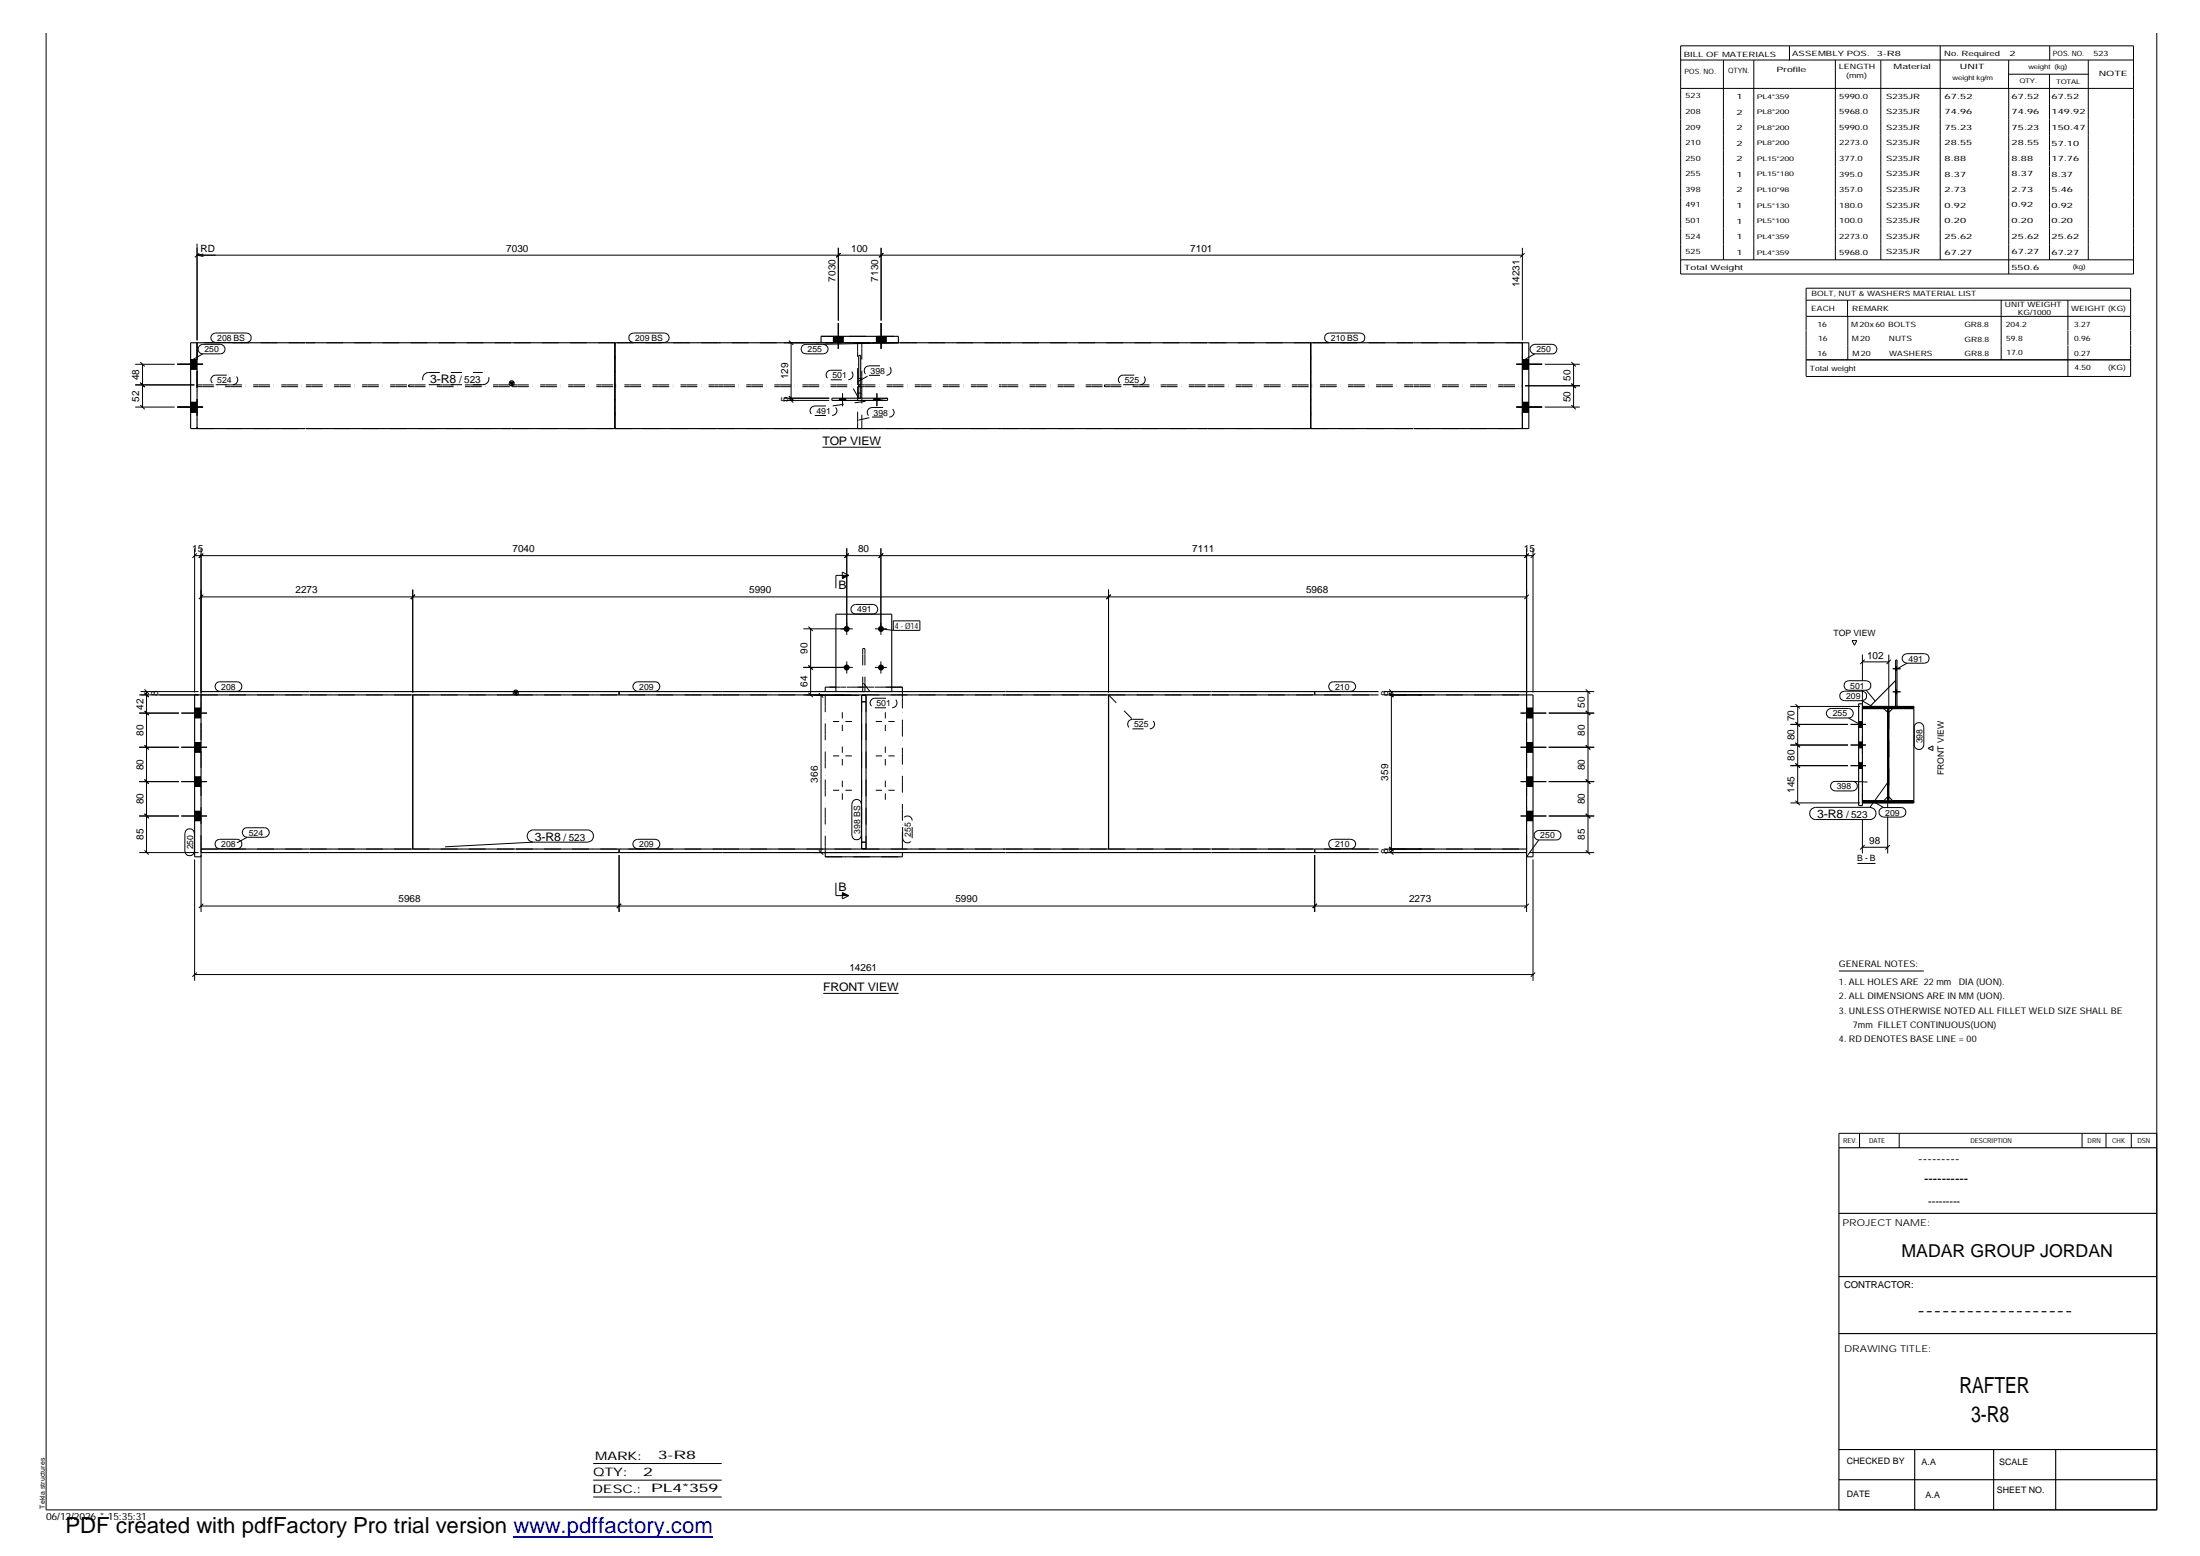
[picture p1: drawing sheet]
<svg xmlns="http://www.w3.org/2000/svg" width="420mm" height="297mm" viewBox="0 0 420 297" stroke-linecap="round" stroke-linejoin="round" font-family="sans-serif">
<g fill="none" stroke="#000" stroke-width=".19">
<path d="M321 8.7h86.5v43.6h-86.5zM321 11.5h86.5M321 16.9h86.5M329.1 11.5v38.1M334.9 11.5v38.1M341.8 8.8v2.7M350.5 11.5v38.1M359.2 11.5v38.1M370.5 8.7v40.9M383.6 11.5v5.4M383.6 14.2h15.3M383.6 16.9v35.4"/>
<path d="M391.4 14.2v35.4M391.5 8.8v2.7M398.8 11.5v38.1M411.9 6.3v281.9h-403.1v-281.9M37.6 48.7h253.1M37.6 46.5v18.5M37.6 48.7l1.3 .3M38.1 48.3l-.9 .8M38.9 48.5l-1.3 .2M159.8 49.1l.7-.8-.8 .8M160.1 47.3v13.9M167.9 49.1l.8-.8-.8 .8"/>
<path d="M168.3 47.3v13.9M290.7 47.3v17.7M291.2 48.3l-.9 .8M321 49.6h86.5M344.9 57.3h62M352.8 57.3v3.1M382.2 57.3v11.4M394.9 57.3v5.8M25.8 77.7h7.6M25.8 69.5h7.6M25.8 73.5h11.3M26.8 77.3l.8 .8"/>
<path d="M26.8 73.1l.8 .8M26.8 69.1l.8 .9M27.2 69.5v8.2M33.9 77.7h4.9M33.9 69.5h4.9M36.4 76.8h1.2M36.4 78.6h1.2M36.4 68.7h1.2M36.4 70.4h1.2M38.1 66l.6-.3h3.4a.91 .91 0 0 1 .9 .9 .91 .91 0 0 1-.9 .9h-3.4a.88 .88 0 0 1-.8-.5 .88 .88 0 0 1 .2-1zM38.7 67.5l-2 1.2M40.6 63.8l.6-.2h5.9a.91 .91 0 0 1 .9 .9 .91 .91 0 0 1-.9 .9h-5.9a.91 .91 0 0 1-.9-.6 .91 .91 0 0 1 .3-1z"/>
<path d="M120.4 63.8l.6-.2h5.9a.91 .91 0 0 1 .9 .9 .91 .91 0 0 1-.9 .9h-5.9a.91 .91 0 0 1-.9-.6 .91 .91 0 0 1 .3-1zM149.7 76.4h8.7M149.7 76h8.7M149.7 65.4h6.6M150.7 76l.8 .9M150.7 75.6l.8 .8M150.7 65l.8 .9M151.1 65.4v11M153.2 66l.7-.3h3.3a.91 .91 0 0 1 1 .9 .91 .91 0 0 1-1 .9h-3.3a.93 .93 0 0 1-.8-.5 .93 .93 0 0 1 .1-1zM159.2 64.2v1.2M160.1 61.7v4.9M160.3 76v.4"/>
<path d="M160.9 75.1v2.4M161 64.2v1.2M161.5 76v.4M166.9 76v.4M167.4 64.2v1.2M167.5 75.1v2.4M168 76v.4M168.3 61.7v4.9M169.2 64.2v1.2M171.6 65.4l-14.4 .3M253.2 63.8l.7-.2h5.9a.91 .91 0 0 1 .8 .9 .91 .91 0 0 1-.8 .9h-5.9a.91 .91 0 0 1-.9-.6 .91 .91 0 0 1 .2-1zM289.6 77.7h4.9"/>
<path d="M289.6 69.5h4.9M290.7 76.8h1.3M290.7 78.6h1.3M290.7 68.7h1.3M290.7 70.4h1.3M291.3 73.6h10.4M292.5 66l.6-.3h3.3a.91 .91 0 0 1 .9 .9 .91 .91 0 0 1-.9 .9h-3.3a.88 .88 0 0 1-.8-.5 .88 .88 0 0 1 .2-1zM293.1 67.5l-2.1 1.2M295 77.7h6.7M295 69.5h6.7M300.1 73.2l.8 .9M300.1 77.3l.8 .8"/>
<path d="M300.1 69.1l.8 .9M300.5 69.5v8.2M344.9 60.4h62M344.9 68.7h62M352.9 60.4v8.3M394.9 63.2v2.7M394.9 65.9v6M406.9 63.1v-8.1h-62v16.8M406.9 63.2v2.7M406.9 65.9v6h-62M157.1 85.4h11.2M37.2 106.1h255.6"/>
<path d="M37.2 104.7v27.5M37.6 105.6l-.9 .9M38.4 104.7v27.5M38.4 113.9h253.1M38.8 113.5l-.8 .9M38.8 105.6l-.8 .9 .8-.8M78.8 112.6v19.6M79.2 113.5l-.8 .9M154.4 119.6l.8 .9M160.9 109.2l1.2 .6-1.2 .7zM161.7 104.7v16.5M162.1 105.6l-.8 .9"/>
<path d="M162.1 109.8h-2.5v2.5M162.8 115.7l.6-.3h3.4a.91 .91 0 0 1 .8 .9 .91 .91 0 0 1-.8 .9h-3.4a.88 .88 0 0 1-.8-.5 .88 .88 0 0 1 .2-1zM168.2 104.7v16.5M168.7 105.6l-.9 .9M170.6 118.5h5.1v1.8h-5.1zM211.7 112.6v19.6M212.1 113.5l-.8 .9M291.5 104.7v27.5M292 113.5l-.9 .9M292 105.6l-.9 .9M292.8 104.7v27.5M293.2 105.6l-.8 .9"/>
<path d="M26.6 136.1h7.6M26.6 132.7h11.3M26.8 132h11.1M27.6 135.7l.8 .8M27.6 132.2l.8 .9M27.6 131.6l.8 .8M28 132v30.8M34.6 136.1h4.9M37.2 137h1.2M37.2 135.2h1.2M41.3 130.4l.7-.2h3.3a.91 .91 0 0 1 .9 .9 .91 .91 0 0 1-.9 .9h-3.3a.94 .94 0 0 1-.8-.6 .94 .94 0 0 1 .1-1zM121.2 130.4l.6-.2h3.3a.91 .91 0 0 1 .9 .9 .91 .91 0 0 1-.9 .9h-3.3a.92 .92 0 0 1-.8-.6 .92 .92 0 0 1 .2-1z"/>
<path d="M153.4 127.4h9.5M153.4 120h9.5M153.4 132.7h7.8M154.4 132.2l.8 .9M154.4 127l.8 .8M154.8 120v12.7M155.4 132.7h8.7M156.4 132.3l.8 .9M156.8 132.7v30.1M159.1 137.7h1.2M160.9 136v1.1M160.9 138.4v1.2"/>
<path d="M161.5 137.7h1.2M161.7 126.3v2.3M167.1 127.4h2.3M167.1 120h2.3M167.3 137.7h1.1M168.2 126.3v2.3M168.2 120l2.4 .3M169.1 136v1.1M169.1 138.4v1.2M169.7 137.7h1.2M254 130.4l.7-.2h3.3a.91 .91 0 0 1 .9 .9 .91 .91 0 0 1-.9 .9h-3.3a.94 .94 0 0 1-.9-.6 .94 .94 0 0 1 .2-1zM264.3 132h7.2"/>
<path d="M264.3 132.7h7.2M265.3 132.2l.8 .9-.8-.8M265.3 131.6l.8 .8M265.7 132v30.8M290.3 132h14.2M290.4 136.1h4.9M291.5 137h1.3M291.5 135.2h1.3M295.8 136.1h8.7M302.9 135.7l.8 .8M302.9 131.6l.8 .8M303.3 132v30.8"/>
<path d="M341.9 138.3h11M341.9 134.9h13.3M342.9 137.9l.8 .8M342.9 134.4l.8 .8M343.3 134.9v18.4M349.1 135.5l.6-.3h3.3a.91 .91 0 0 1 .9 1 .91 .91 0 0 1-.9 .9h-3.3a.88 .88 0 0 1-.8-.6 .88 .88 0 0 1 .2-1zM351.6 132.2l.7-.3h3.3a.91 .91 0 0 1 .9 .9 .91 .91 0 0 1-.9 1h-3.3a.91 .91 0 0 1-.9-.6 .91 .91 0 0 1 .2-1zM352.4 130.2l.7-.3h3.3a.91 .91 0 0 1 .9 1 .91 .91 0 0 1-.9 .9h-3.3a.93 .93 0 0 1-.9-.6 .93 .93 0 0 1 .2-1zM353 137.1l2.1 1.1M353.4 138.3h3M353.7 122.3h.9l-.4 .9zM355 137.7h.7"/>
<path d="M355 138.8h.7M355.6 133.8l2.1 1.1M355.7 134.9l.3 .3M355.7 135l.2 .2M355.7 135.1l.1 .1M355.7 126.4h5M355.7 125v5M355.7 131.7v3.1M355.8 134.9l.4 .3M355.9 134.9l.3 .3M355.9 134.9l.4 .3M356 134.9l.4 .3"/>
<path d="M356 135.2l-.3-.3 .4 .3M356.1 125.9l-.8 .9M356.2 134.9l.4 .3M356.3 134.9l.4 .3M356.4 134.9l.4 .3M356.4 131.8l1.7 2M356.4 134.9l.5 .3M356.4 135.2l-.3-.3 .4 .3M356.5 134.9l.5 .3M356.6 134.9l.4 .3M356.7 134.9l.4 .3M356.7 134.9l.5 .3"/>
<path d="M357 134.9l.4 .3M357.1 134.9l.4 .3M357.2 134.9l.4 .3-.3-.3M357.2 135.2l-.3-.3 .4 .3M357.3 134.9l.4 .3M357.4 134.9l.4 .3M357.5 134.9l.4 .3M357.6 134.9l.4 .3M357.7 134.9l.4 .3M357.8 134.9l.3 .3M357.8 134.9l.4 .3M357.9 134.9l.5 .3"/>
<path d="M358.1 134.9l.4 .3M358.1 134.9l.5 .3M358.2 134.9l.4 .3M358.4 134.9l.5 .3M358.5 134.9l.4 .3M358.6 134.9l.3 .3M358.6 134.9l.5 .3-.4-.3M358.7 135.2l-.3-.3 .4 .3M358.8 134.9l.4 .3M358.8 134.9l.5 .3M358.9 134.9l.4 .3M359 134.9l.4 .3"/>
<path d="M359 134.9l.5 .3M359.2 134.9l.4 .3M359.2 134.9l.5 .3M359.4 134.9l.4 .3M359.5 134.9l.4 .3M359.6 134.9l.4 .3M359.7 134.9l.4 .3M359.8 134.9l.4 .3M360 134.9l.4 .3M360.1 134.9l.5 .3M360.2 134.9l.4 .3M360.2 135.2l-.3-.3 .4 .3"/>
<path d="M360.3 134.9l.3 .3M360.3 134.9l.4 .3M360.4 134.9l.4 .3M360.5 134.9l.3 .3M360.5 135.9l.2-.2-.2 .3M360.5 136.4l.2-.2-.2 .2M360.5 136.7l.2-.2-.2 .3M360.5 136.9l.2-.2-.2 .3M360.5 137.3l.2-.2-.2 .3M360.5 137.4l.2-.1-.2 .2M360.5 137.7l.2-.1-.2 .2M360.5 138l.2-.1-.2 .2"/>
<path d="M360.5 138.2l.2-.2-.2 .2M360.5 138.8l.2-.2-.2 .2M360.5 139l.2-.2-.2 .3M360.5 139.3l.2-.2-.2 .2M360.5 139.9l.2-.2-.2 .2M360.5 134.9l.4 .3M360.6 135.2l-.1 .1M360.6 134.9l.4 .3M360.7 135.2l-.2 .2M360.7 134.9l.4 .3M360.7 135.2l-.2 .3M360.7 135.3l-.2 .2"/>
<path d="M360.7 135.4l-.2 .2M360.7 135.4l-.2 .2 .2-.1M360.7 135.5l-.2 .3M360.7 135.7l-.2 .2 .2-.2M360.7 135.8l-.2 .2 .2-.1M360.7 135.8l-.2 .3M360.7 135.9l-.2 .2M360.7 136l-.2 .2 .2-.2M360.7 136l-.2 .2M360.7 136l-.2 .3M360.7 136.1l-.2 .2M360.7 136.2l-.2 .1"/>
<path d="M360.7 136.3l-.2 .2M360.7 136.3l-.2 .3M360.7 136.5l-.2 .1 .2-.3-.2 .2M360.7 136.6l-.2 .3M360.7 136.8l-.2 .2M360.7 136.8l-.2 .3 .2-.2M360.7 137l-.2 .2M360.7 137.1l-.2 .2M360.7 137.2l-.2 .2 .2-.2M360.7 137.3l-.2 .4M360.7 137.5l-.2 .2M360.7 137.6l-.2 .2"/>
<path d="M360.7 137.7l-.2 .2 .2-.2M360.7 137.7l-.2 .3 .2-.2M360.7 138l-.2 .2 .2-.2M360.7 138.1l-.2 .3M360.7 138.2l-.2 .3M360.7 138.3l-.2 .2M360.7 138.3l-.2 .3 .2-.1M360.7 138.4l-.2 .3M360.7 138.5l-.2 .2M360.7 138.5l-.2 .3M360.7 138.7l-.2 .2 .2-.1M360.7 138.9l-.2 .2"/>
<path d="M360.7 139.1l-.2 .1M360.7 139.1l-.2 .4M360.7 139.3l-.2 .2 .2-.2M360.7 139.4l-.2 .2M360.7 139.5l-.2 .2M360.7 139.6l-.2 .2 .2-.2M360.7 139.8l-.2 .2M360.7 139.9l-.2 .2M360.7 139.9l-.2 .3M360.7 125v10.5M360.8 134.9l.4 .3M360.8 134.9l.5 .3"/>
<path d="M360.9 134.9l.5 .3M361 134.9l.4 .3M361.1 134.9l.4 .3M361.1 125.9l-.8 .9M361.1 134.9l.5 .3M361.2 134.9l.4 .3M361.3 134.9l.4 .3M361.4 134.9l.4 .3M361.5 134.9l.4 .3M361.5 132.1h1.5M361.5 127.7h1.5M361.6 134.9l.4 .3"/>
<path d="M361.7 134.9l.4 .3-.4-.3M361.7 135.2l-.3-.3 .4 .3M361.8 134.9l.4 .3M361.9 134.9l.4 .3M362 134.9l.4 .3M362 131.7h.3M362 132.4h.3M362 127.3h.3M362 128h.3M362.1 134.9l.4 .3M362.2 134.9l.3 .3M362.2 134.9l.4 .3"/>
<path d="M362.3 134.9l.4 .3M362.3 134.9l.5 .3M362.4 134.9l.4 .3M362.5 134.9l.4 .3M362.5 134.9l.5 .3M362.6 134.9l.5 .3M362.7 134.9l.4 .3M362.8 134.9l.4 .3M362.8 134.9l.5 .3M362.9 134.9l.4 .3M363 134.9l.3 .3M363 134.9l.4 .3"/>
<path d="M363.1 134.9l.4 .3M363.2 134.9l.4 .3M363.3 134.9l.4 .3M363.3 134.9l.5 .3M363.4 134.9l.4 .3M363.5 134.9l.4 .3M363.6 125l.6-.2h3.3a.91 .91 0 0 1 .9 .9 .91 .91 0 0 1-.9 .9h-3.3a.91 .91 0 0 1-.9-.6 .91 .91 0 0 1 .3-1zM363.6 134.9l.4 .3M363.7 134.9l.4 .3M363.8 134.9l.4 .3M363.9 134.9l.3 .3M363.9 134.9l.5 .3-.4-.3"/>
<path d="M364 134.9l.4 .3M364.1 134.9l.4 .3M364.2 134.9l.4 .3M364.2 126.6l-2.1 1.2M364.2 134.9l.5 .3M364.3 134.9l.4 .3M364.4 134.9l.4 .3M364.4 134.9l.5 .3M364.5 134.9l.5 .3M364.6 134.9l.4 .3M364.7 134.9l.4 .3M364.7 134.9l.5 .3"/>
<path d="M364.8 134.9l.4 .3M364.9 134.9l.4 .3M365 134.9l.4 .3M365 134.9l.5 .3M365.1 134.9l.4 .3M365.3 134.9l.2 .2M365.3 134.9l.2 .1M365.4 134.9l.1 .1M365.5 134.9h.1M365.8 138.2a.92 .92 0 0 1 1-.2 .92 .92 0 0 1 .6 .8v3.4a.91 .91 0 0 1-.9 .9 .91 .91 0 0 1-.9-.9v-3.4zM26.6 142.6h7.6M26.6 149.2h7.6"/>
<path d="M26.6 155.8h7.6M27.6 155.3l.8 .9M27.6 148.8l.8 .8M27.6 142.3l.8 .8M34.6 142.6h4.9M34.6 149.2h4.9M34.6 155.8h4.9M35.6 158.5a.91 .91 0 0 1 1-.2 .91 .91 0 0 1 .5 .8v3.4a.91 .91 0 0 1-.9 .9 .91 .91 0 0 1-.9-.9v-3.4zM37.2 143.6h1.2M37.2 141.8h1.2M37.2 150.1h1.2M37.2 148.3h1.2"/>
<path d="M37.2 156.7h1.2M37.2 154.9h1.2M46.5 158.3l.7-.3h3.3a.91 .91 0 0 1 .9 .9 .91 .91 0 0 1-.9 .9h-3.3a.94 .94 0 0 1-.8-.5 .94 .94 0 0 1 .1-1zM47.2 159.8l-1.9 1.1M101 158.8l.6-.4h10.6a1.16 1.16 0 0 1 1.1 1.2 1.16 1.16 0 0 1-1.1 1.2h-10.3a1.19 1.19 0 0 1-1.1-.8 1.19 1.19 0 0 1 .2-1.2zM159.1 144.3h1.2M159.1 150.9h1.2M160.9 142.5v1.2M160.9 144.9v1.2M160.9 149v1.3M160.9 151.5v1.2M161.5 144.3h1.2"/>
<path d="M161.5 150.9h1.2M162.9 152.9a.91 .91 0 0 1 1-.2 .91 .91 0 0 1 .6 .8v5.9a.91 .91 0 0 1-.9 .9 .91 .91 0 0 1-.9-.9v-5.9zM167.3 144.3h1.1M167.3 150.9h1.1M169.1 142.5v1.2M169.1 144.9v1.2M169.1 149v1.3M169.1 151.5v1.2M169.7 144.3h1.2M169.7 150.9h1.2M290.4 142.6h4.9M290.4 149.2h4.9"/>
<path d="M290.4 155.8h4.9M291.5 143.6h1.3M291.5 141.8h1.3M291.5 150.1h1.3M291.5 148.3h1.3M291.5 156.7h1.3M291.5 154.9h1.3M293.2 158.8l.7-.3h3.3a.91 .91 0 0 1 .9 .9 .91 .91 0 0 1-.9 .9h-3.3a.88 .88 0 0 1-.9-.5 .88 .88 0 0 1 .2-1zM295.8 142.6h8.7M295.8 149.2h8.7M295.8 155.8h8.7M302.9 155.3l.8 .9"/>
<path d="M302.9 148.8l.8 .8M302.9 142.3l.8 .8M341.9 142.2h11M341.9 146.2h11M341.9 153.3h13.3M342.9 152.9l.8 .8M342.9 145.7l.8 .8M342.9 141.8l.8 .8M345.9 154.5l.9-.4h10.3a1.16 1.16 0 0 1 1.2 1.2 1.16 1.16 0 0 1-1.2 1.1h-10.3a1.16 1.16 0 0 1-1.1-.7 1.16 1.16 0 0 1 .2-1.2zM349.8 149.4l.7-.2h3.3a.91 .91 0 0 1 .9 .9 .91 .91 0 0 1-.9 .9h-3.3a.93 .93 0 0 1-.8-.6 .93 .93 0 0 1 .1-1zM353.4 142.2h3M353.4 146.2h3"/>
<path d="M353.8 149.2l2.9 .1M355 142.7h.7M355 141.7h.7M355 146.7h.7M355 145.6h.7M355.7 152.9l.4 .4M355.7 152.9l.3 .4M355.7 153l.2 .3M355.7 153.1l.2 .2M355.7 156.4v6.5M355.8 152.9l.4 .4M355.8 153.3l-.1-.2 .1 .2"/>
<path d="M355.9 152.9l.4 .4M356 152.9l.4 .4M356.1 152.9l.4 .4M356.2 152.9l.4 .4M356.3 152.9l.4 .4M356.4 152.9l.4 .4M356.5 152.9l.4 .4M356.5 152.9l.5 .4M356.6 152.9l.4 .4M356.7 152.9l.4 .4M356.7 152.9l.5 .4M356.8 152.9l.5 .4"/>
<path d="M356.9 152.9l.4 .4M357 152.9l.4 .4M357 152.9l.5 .4M357.1 152.9l.4 .4M357.2 152.9l.4 .4-.3-.4M357.3 152.9l.4 .4M357.4 152.9l.4 .4M357.5 152.9l.3 .4M357.5 152.9l.4 .4M357.6 152.9l.4 .4M357.7 152.9l.4 .4M357.7 153l2 1.2"/>
<path d="M357.8 152.9l.4 .4M357.9 152.9l.4 .4M357.9 152.9l.5 .4M358.1 152.9l.4 .4M358.2 152.9l.4 .4M358.3 152.9l.4 .4M358.4 152.9l.4 .4M358.4 152.9l.5 .4M358.5 152.9l.4 .4M358.6 152.9l.4 .4M358.6 152.9l.5 .4M358.7 152.9l.5 .4"/>
<path d="M358.8 152.9l.5 .4M358.9 152.9l.4 .4M359 152.9l.4 .4M359 152.9l.5 .4M359.1 154.4l.6-.2h3.4a.91 .91 0 0 1 .9 .9 .91 .91 0 0 1-.9 .9h-3.4a.92 .92 0 0 1-.8-.6 .92 .92 0 0 1 .2-1zM359.2 152.9l.3 .4M359.2 152.9l.4 .4M359.2 152.9l.5 .4M359.4 152.9l.3 .4M359.4 152.9l.4 .4M359.5 152.9l.4 .4M359.6 152.9l.4 .4"/>
<path d="M359.7 152.9l.4 .4M359.8 152.9l.4 .4M359.9 152.9l.4 .4M360 152.9l.4 .4M360.1 152.9l.4 .4M360.2 152.9l.4 .4M360.3 152.9l.4 .4M360.4 152.9l.4 .4M360.5 152.9l.3 .4M360.5 141.1l.2-.2-.2 .3M360.5 141.4l.2-.2-.2 .3M360.5 141.8l.2-.1-.2 .2"/>
<path d="M360.5 142.1l.2-.1-.2 .2M360.5 142.4l.2-.1-.2 .2M360.5 142.9l.2-.2-.2 .3M360.5 143.4l.2-.2-.2 .3M360.5 143.5l.2-.2-.2 .3M360.5 144l.2-.2-.2 .2M360.5 144.1l.2-.1-.2 .2M360.5 144.4l.2-.2-.2 .3M360.5 145.2l.2-.2-.2 .3M360.5 145.8l.2-.2-.2 .2M360.5 145.9l.2-.2-.2 .3M360.5 146.5l.2-.1-.2 .2"/>
<path d="M360.5 146.7l.2-.2-.2 .3M360.5 148.1l.2-.2-.2 .2M360.5 148.2l.2-.1-.2 .2M360.5 148.4l.2-.2-.2 .2M360.5 149.3l.2-.2-.2 .2M360.5 149.6l.2-.2-.2 .3M360.5 149.9l.2-.2-.2 .2M360.5 150.1l.2-.2-.2 .2M360.5 150.4l.2-.2-.2 .3M360.5 150.8l.2-.1-.2 .2M360.5 150.9l.2-.1-.2 .2M360.5 151.4l.2-.2-.2 .3"/>
<path d="M360.5 151.7l.2-.2-.2 .3M360.5 151.9l.2-.2-.2 .3M360.5 152.2l.2-.2-.2 .2M360.5 152.5l.2-.2-.2 .2M360.5 152.7h.1M360.5 153.4v.8M360.5 155.9v7M360.6 142.3l.1-.2zM360.6 152.7l.1-.1-.2 .3M360.6 149.3l-3.5 4.8M360.7 140l-.2 .3 .2-.2M360.7 140.2l-.2 .1"/>
<path d="M360.7 140.2l-.2 .2M360.7 140.2l-.2 .3 .2-.2M360.7 140.3l-.2 .2M360.7 140.4l-.2 .2 .2-.2M360.7 140.4l-.2 .2M360.7 140.4l-.2 .3M360.7 140.5l-.2 .2 .2-.1M360.7 140.7l-.2 .1M360.7 140.7l-.2 .3M360.7 140.7l-.2 .2M360.7 140.8l-.2 .2M360.7 141l-.2 .3"/>
<path d="M360.7 141.1l-.2 .2M360.7 141.2l-.2 .2M360.7 141.3l-.2 .2M360.7 141.4l-.2 .2M360.7 141.5l-.2 .3M360.7 141.6l-.2 .2M360.7 141.7l-.2 .3 .2-.2M360.7 141.8l-.2 .3 .2-.2M360.7 142.1l-.2 .2M360.7 142.2l-.2 .2M360.7 142.3l-.2 .2M360.7 142.4l-.2 .2"/>
<path d="M360.7 142.5l-.2 .2 .2-.1M360.7 142.5l-.2 .3M360.7 142.6l-.2 .2M360.7 142.6l-.2 .3M360.7 142.8l-.2 .3M360.7 142.9l-.2 .3M360.7 143l-.2 .2M360.7 143.1l-.2 .2 .2-.1M360.7 143.3l-.2 .2M360.7 143.4l-.2 .2 .2-.1M360.7 143.5l-.2 .2M360.7 143.5l-.2 .3"/>
<path d="M360.7 143.7l-.2 .2 .2-.2M360.7 143.9l-.2 .1M360.7 144l-.2 .3M360.7 144.2l-.2 .2M360.7 144.3l-.2 .2M360.7 144.3l-.2 .3 .2-.2M360.7 144.4l-.2 .2M360.7 144.5l-.2 .2M360.7 144.6l-.2 .2M360.7 144.6l-.2 .3 .2-.2M360.7 144.8l-.2 .1M360.7 144.8l-.2 .3"/>
<path d="M360.7 144.9l-.2 .1M360.7 144.9l-.2 .2 .2-.1M360.7 145.1l-.2 .3M360.7 145.2l-.2 .2 .2-.1M360.7 145.3l-.2 .2M360.7 145.4l-.2 .3M360.7 145.5l-.2 .2 .2-.1M360.7 145.7l-.2 .2M360.7 145.8l-.2 .2M360.7 145.8l-.2 .4M360.7 146l-.2 .2 .2-.2M360.7 146.1l-.2 .1"/>
<path d="M360.7 146.1l-.2 .2M360.7 146.2l-.2 .2M360.7 146.2l-.2 .3 .2-.2M360.7 146.5l-.2 .2M360.7 146.6l-.2 .3M360.7 146.7l-.2 .3 .2-.2M360.7 146.8l-.2 .2M360.7 146.8l-.2 .3M360.7 146.9l-.2 .3 .2-.2M360.7 147l-.2 .1M360.7 147.1l-.2 .2M360.7 147.2l-.2 .2"/>
<path d="M360.7 147.3l-.2 .2M360.7 147.3l-.2 .3 .2-.2M360.7 147.4l-.2 .2M360.7 147.5l-.2 .2M360.7 147.5l-.2 .2 .2-.1M360.7 147.6l-.2 .2M360.7 147.6l-.2 .4M360.7 147.8l-.2 .2 .2-.1M360.7 148l-.2 .2M360.7 148.2l-.2 .1M360.7 148.3l-.2 .2 .2-.2M360.7 148.4l-.2 .1"/>
<path d="M360.7 148.4l-.2 .2M360.7 148.4l-.2 .3M360.7 148.5l-.2 .3M360.7 148.6l-.2 .2M360.7 148.7l-.2 .2M360.7 148.7l-.2 .3M360.7 148.8l-.2 .2M360.7 148.8l-.2 .2 .2-.1M360.7 148.9l-.2 .2M360.7 149l-.2 .2M360.7 149l-.2 .3 .2-.2M360.7 149.2l-.2 .2"/>
<path d="M360.7 149.2l-.2 .3 .2-.2M360.7 149.3l-.2 .2M360.7 149.3l-.2 .2 .2-.1M360.7 149.5l-.2 .3M360.7 149.6l-.2 .2M360.7 149.7l-.2 .1M360.7 149.8l-.2 .2 .2-.2M360.7 150l-.2 .3M360.7 150.1l-.2 .2M360.7 150.1l-.2 .3M360.7 150.4l-.2 .2M360.7 150.4l-.2 .3"/>
<path d="M360.7 150.5l-.2 .2M360.7 150.6l-.2 .2M360.7 150.7l-.2 .2M360.7 150.8l-.2 .3 .2-.2M360.7 150.9l-.2 .2M360.7 150.9l-.2 .3M360.7 151l-.2 .2M360.7 151l-.2 .3 .2-.2M360.7 151.1l-.2 .1M360.7 151.2l-.2 .2 .2-.2M360.7 151.3l-.2 .3M360.7 151.5l-.2 .2"/>
<path d="M360.7 151.6l-.2 .2M360.7 151.8l-.2 .3M360.7 151.9l-.2 .2 .2-.1M360.7 152l-.2 .3M360.7 152.2l-.2 .2M360.7 152.3l-.2 .1M360.7 152.3l-.2 .3M360.7 152.4l-.2 .2 .2-.2M360.7 152.5l-.2 .1M360.7 152.5l-.2 .2M360.7 152.6l-.2 .2M360.7 152.7l-.2 .2 .4 .4-.3-.4 .1-.2"/>
<path d="M360.7 152.8h-.1M360.7 152.9l.4 .4M360.8 152.9l.4 .4M360.9 152.9l.4 .4M360.9 152.9l.5 .4M361 153.3l-.4-.4 .1-.1 .4 .5M361 152.9l.4 .4M361.1 152.9l.4 .4M361.1 152.9l.5 .4M361.2 152.9l.5 .4M361.4 152.9l.4 .4M361.5 152.9l.4 .4"/>
<path d="M361.6 152.9l.4 .4M361.7 152.9l.3 .4M361.7 152.9l.4 .4M361.7 153.3l-.3-.4 .4 .4M361.8 152.9l.4 .4M361.9 152.9l.3 .4M361.9 152.9l.4 .4M362 152.9l.5 .4M362.2 152.9l.3 .4M362.2 152.9l.4 .4M362.3 152.9l.4 .4M362.4 152.9l.4 .4"/>
<path d="M362.5 152.9l.4 .4M362.6 152.9l.4 .4M362.6 152.9l.5 .4M362.7 152.9l.4 .4M362.9 152.9l.4 .4M363 152.9l.4 .4M363.1 152.9l.4 .4M363.2 152.9l.4 .4M363.2 153.3l-.4-.4 .5 .4M363.3 152.9l.4 .4M363.4 152.9l.4 .4M363.5 152.9l.4 .4"/>
<path d="M363.7 152.9l.4 .4M363.8 152.9l.4 .4M363.9 152.9l.3 .4M363.9 152.9l.5 .4-.4-.4M363.9 153.3l-.3-.4 .4 .4M364 152.9l.4 .4M364.1 152.9l.3 .4M364.1 152.9l.4 .4M364.2 152.9l.4 .4M364.3 152.9l.4 .4M364.4 152.9l.4 .4M364.5 152.9l.4 .4"/>
<path d="M364.5 152.9l.5 .4M364.6 152.9l.4 .4M364.7 152.9l.4 .4M364.7 152.9l.5 .4M364.8 152.9l.4 .4M364.9 152.9l.4 .4M365 152.9l.4 .4M365.2 152.9l.3 .3M365.3 152.9l.2 .2M365.4 153.3l-.3-.4 .4 .4M365.5 152.9h.1M368.2 142.9l.9-.5v.9z"/>
<path d="M26.6 162.8h11.3M27.6 162.3l.8 .8M37.2 164.1v23.1M38.4 173h253.1M38.4 163.2v10.9M38.8 172.5l-.8 .8M41.3 160.5l.7-.3h3.3a.91 .91 0 0 1 .9 .9 .91 .91 0 0 1-.9 .9h-3.3a.93 .93 0 0 1-.9-.5 .93 .93 0 0 1 .2-1zM101.9 160.8l-16.9 .9M118.2 163.2v10.9M118.6 172.5l-.8 .8M121.2 160.5l.6-.3h3.3a.91 .91 0 0 1 .9 .9 .91 .91 0 0 1-.9 .9h-3.3a.91 .91 0 0 1-.9-.5 .91 .91 0 0 1 .3-1zM155.4 162.8h8.7"/>
<path d="M156.4 162.3l.8 .8M159.6 168.5v2.5h2.5M160.9 170.4l1.2 .6-1.2 .6zM251.1 163.2v10.9M251.5 172.5l-.8 .8M254 160.5l.7-.3h3.3a.91 .91 0 0 1 .9 .9 .91 .91 0 0 1-.9 .9h-3.3a.93 .93 0 0 1-.9-.5 .93 .93 0 0 1 .2-1zM264.3 162.8h7.2M264.3 162.1h7.2M265.3 162.3l.8 .8M265.3 161.7l.8 .8M291.5 163.2v10.9M292 172.5l-.9 .8"/>
<path d="M292 162.8h12.5M292.8 164.1v23.1M293.9 160.3l-2.4 3.3M302.9 162.3l.8 .8M354.7 164.8h3.5M355.7 161.7h4.8M356.1 161.3l-.8 .9M360.9 161.3l-.8 .9M37.2 186h255.6M37.6 185.7l-.9 .8M157.2 189.6h14.4M293.2 185.7l-.8 .8"/>
<path d="M351.2 185.4h16.2M355.1 216.4v2.7M362.7 216.4v2.7M397.6 216.4v2.7M402.2 216.4v2.7M407 216.4v2.7M411.9 216.4h-60.7v2.7M113.3 279.4h24.5M113.3 282.6h24.5M113.3 285.8h24.5"/>
</g>
<g fill="#000">
<path d="M97.3 72.9h.8l-.4 .7zM160.9 109.8h1.2l-1.2 .7zM98.1 132h.8l-.4 .7zM160.9 170.4l1.2 .6h-1.2z"/>
<path d="M36.4 76.8h1.2v1.8h-1.2z" fill-rule="evenodd"/>
<path d="M36.4 76.8h1.2v1.8h-1.2z" fill-rule="evenodd"/>
<path d="M36.4 76.8h1.2v1.8h-1.2z" fill-rule="evenodd"/>
<path d="M36.4 76.8h1.2v1.8h-1.2z" fill-rule="evenodd"/>
<path d="M36.4 68.7h1.2v1.7h-1.2z" fill-rule="evenodd"/>
<path d="M36.4 68.7h1.2v1.7h-1.2z" fill-rule="evenodd"/>
<path d="M36.4 68.7h1.2v1.7h-1.2z" fill-rule="evenodd"/>
<path d="M36.4 68.7h1.2v1.7h-1.2z" fill-rule="evenodd"/>
<path d="M159.2 64.2h1.8v1.2h-1.8z" fill-rule="evenodd"/>
<path d="M159.2 64.2h1.8v1.2h-1.8z" fill-rule="evenodd"/>
<path d="M159.2 64.2h1.8v1.2h-1.8z" fill-rule="evenodd"/>
<path d="M160.3 76h1.2v.4h-1.2z" fill-rule="evenodd"/>
<path d="M160.3 76h1.2v.4h-1.2z" fill-rule="evenodd"/>
<path d="M166.9 76h1.1v.4h-1.1z" fill-rule="evenodd"/>
<path d="M166.9 76h1.1v.4h-1.1z" fill-rule="evenodd"/>
<path d="M167.4 64.2h1.8v1.2h-1.8z" fill-rule="evenodd"/>
<path d="M167.4 64.2h1.8v1.2h-1.8z" fill-rule="evenodd"/>
<path d="M167.4 64.2h1.8v1.2h-1.8z" fill-rule="evenodd"/>
<path d="M290.7 76.8h1.3v1.8h-1.3z" fill-rule="evenodd"/>
<path d="M290.7 76.8h1.3v1.8h-1.3z" fill-rule="evenodd"/>
<path d="M290.7 76.8h1.3v1.8h-1.3z" fill-rule="evenodd"/>
<path d="M290.7 76.8h1.3v1.8h-1.3z" fill-rule="evenodd"/>
<path d="M290.7 68.7h1.3v1.7h-1.3z" fill-rule="evenodd"/>
<path d="M290.7 68.7h1.3v1.7h-1.3z" fill-rule="evenodd"/>
<path d="M290.7 68.7h1.3v1.7h-1.3z" fill-rule="evenodd"/>
<path d="M290.7 68.7h1.3v1.7h-1.3z" fill-rule="evenodd"/>
<path d="M37.2 135.2h1.2v1.8h-1.2z" fill-rule="evenodd"/>
<path d="M37.2 135.2h1.2v1.8h-1.2z" fill-rule="evenodd"/>
<path d="M291.5 135.2h1.3v1.8h-1.3z" fill-rule="evenodd"/>
<path d="M291.5 135.2h1.3v1.8h-1.3z" fill-rule="evenodd"/>
<path d="M355 137.7h.7v1.1h-.7z" fill-rule="evenodd"/>
<path d="M355 137.7h.7v1.1h-.7z" fill-rule="evenodd"/>
<path d="M362 131.7h.3v.7h-.3z" fill-rule="evenodd"/>
<path d="M362 127.3h.3v.7h-.3z" fill-rule="evenodd"/>
<path d="M362 131.7h.3v.7h-.3z" fill-rule="evenodd"/>
<path d="M362 127.3h.3v.7h-.3z" fill-rule="evenodd"/>
<path d="M37.2 141.8h1.2v1.8h-1.2z" fill-rule="evenodd"/>
<path d="M37.2 148.3h1.2v1.8h-1.2z" fill-rule="evenodd"/>
<path d="M37.2 154.9h1.2v1.8h-1.2z" fill-rule="evenodd"/>
<path d="M37.2 141.8h1.2v1.8h-1.2z" fill-rule="evenodd"/>
<path d="M37.2 148.3h1.2v1.8h-1.2z" fill-rule="evenodd"/>
<path d="M37.2 154.9h1.2v1.8h-1.2z" fill-rule="evenodd"/>
<path d="M291.5 141.8h1.3v1.8h-1.3z" fill-rule="evenodd"/>
<path d="M291.5 148.3h1.3v1.8h-1.3z" fill-rule="evenodd"/>
<path d="M291.5 154.9h1.3v1.8h-1.3z" fill-rule="evenodd"/>
<path d="M291.5 141.8h1.3v1.8h-1.3z" fill-rule="evenodd"/>
<path d="M291.5 148.3h1.3v1.8h-1.3z" fill-rule="evenodd"/>
<path d="M291.5 154.9h1.3v1.8h-1.3z" fill-rule="evenodd"/>
<path d="M355 141.7h.7v1h-.7z" fill-rule="evenodd"/>
<path d="M355 141.7h.7v1h-.7z" fill-rule="evenodd"/>
<path d="M355 145.6h.7v1.1h-.7z" fill-rule="evenodd"/>
<path d="M355 145.6h.7v1.1h-.7z" fill-rule="evenodd"/>
<circle cx="161.7" cy="127.4" r=".57"/>
<circle cx="161.7" cy="120.1" r=".57"/>
<circle cx="168.2" cy="127.4" r=".57"/>
<circle cx="168.3" cy="120.1" r=".57"/>
</g>
<g fill="none" stroke="#000" stroke-width=".21">
<path d="M37.6 65.4v16.4M58.3 65.4h-21.9v16.4h21.9M58.4 65.4h39.3M97.3 72.9h.8l-.4 .7zM97.8 65.4h172.2M117.4 65.4v16.4M156.8 65.4v-1.2h14.8v1.2M158.9 76h10.6v.4h-10.6zM164 76v-8.2h.4v8.2M250.3 65.4v16.4M270 65.4h22v16.4h-22M290.7 65.4v16.4"/>
<path d="M58.4 81.8h39.3M97.8 81.8h172.2M78.8 132.7v29.4M98.1 132h.8l-.4 .7zM118.2 132v.7M159.6 131.2h-2v.8M159.6 132v-14.8h10.7v14.8M164.5 132.7h.9v29.3h-.9zM170.3 131.2h2v.8M211.7 132.7v29.4M251.1 132v.7M263.3 132h-224.9v31.6h-1.2v-30.9h226.1"/>
<path d="M265.3 132h26.2v31.6h1.3v-30.9h-27.5M355 134.4h.7v19.4h-.7zM355.7 134.9h9.8v18.4h-9.8M359.8 135.3l.7 .7M360.5 135.2v17.7M360.7 135.2v17.7M361.4 135.3l-.7 .7M362 134.9v-8.9h.3v8.9M362 129.9l-4.9 5M365.5 135.2l-9.8 .1M355.7 152.9h9.8M360.5 152.1l-.7 .8h-4.1"/>
<path d="M360.7 152.1l.7 .8h4.1M38.4 162.8h224.9M38.4 162.1h224.9M118.2 162.1v.7M157.6 162.8v.8h14.7v-.8M251.1 162.1v.7M265.3 162.8h26.2M265.3 162.1h26.2M351.2 219.1h60.7v69.1h-60.7zM351.2 231.6h60.7M351.2 254.6h60.7M351.2 243.7h60.7"/>
<path d="M351.2 276.7h60.7M365.7 276.7v11.5M380.7 276.7v11.5M392.6 276.7v11.5M351.2 282.5h60.7"/>
<circle cx="97.7" cy="73.2" r=".49"/>
<circle cx="98.5" cy="132.2" r=".49"/>
</g>
<g fill="none" stroke="#000" stroke-width=".19" stroke-dasharray="1.1 0 2.1 .7 0 1.4" stroke-linecap="butt">
<path d="M37.6 65.4v16.4M37.6 73.8v-.3M37.6 73.5h20.7M37.6 73.8h20.7M58.3 65.4h-20.7M58.4 73.5h19.7M58.4 73.8h19.7M78.1 73.8v-.3M78.1 73.5h19.6M78.1 73.8h19.6M97.7 65.4h-39.3M97.8 73.5h39.3"/>
<path d="M97.8 73.8h39.3M117.4 65.4v16.4M117.4 65.4h-19.6M137.1 65.4h-19.7M137.2 73.5h54M137.2 73.8h54M156.8 64.2h14.8M163.8 73.8h.8M163.8 73.5v-8.1M163.8 65.4h.8M164.4 76h-.4M164.6 73.8v8"/>
<path d="M164.6 75h-.8M164.6 72.2h-.8M164.6 65.4v8.1M164.6 73.5h-.8M171.6 65.4h-14.8M191.2 65.4h-54M191.3 73.5h19.6M191.3 73.8h19.6M210.9 73.8v-.3M210.9 73.5h19.7M210.9 73.8h19.7M230.6 65.4h-39.3"/>
<path d="M230.6 73.5h39.4M230.6 73.8h39.4M250.3 65.4v16.4M250.3 65.4h-19.7M270 65.4h-19.7M270 73.5h20.7M270 73.8h20.7M290.7 73.8v-.3M290.7 65.4h-20.7M290.7 65.4v16.4M37.6 81.8h20.7M58.4 81.8h39.3"/>
<path d="M97.8 81.8h19.6M117.4 81.8h19.7M117.4 81.8v-16.4M137.2 81.8h54M163.8 81.8v-8M164.6 81.8h-.8M191.3 81.8h39.3M230.6 81.8h19.7M250.3 81.8h19.7M250.3 81.8v-16.4M270 81.8h20.7M290.7 81.8v-16.4"/>
<path d="M38.4 132.7v29.4M38.4 132.7h20.7M59.2 132.7h19.6M78.8 132.7h19.7M98.6 132.7h39.3M137.9 132.7h54.1M164.5 134h.9M164.5 132.7v29.3M164.5 132.7h.9M164.8 123.8v8.2M165.2 123.8v8.2M165.2 132h-.4"/>
<path d="M165.2 123.8h-.4M165.4 132.7v29.3M170.3 131.2h-10.7M170.3 132h-10.7M172.3 131.2h-14.7M172.3 132v30.8M192.1 132.7h19.6M211.7 132.7h19.7M231.4 132.7h31.9M265.3 132.7h5.5M270.8 132.7h20.7M291.5 132.7v29.4"/>
<path d="M355.7 134.9v.3M355.7 135.3v17.6M357.1 134.9h4.9M360.7 136v16.1M362 134.9v-5M362.3 134.9h-.3M355.7 153.3v-.4M360.5 152.1v-16.1M38.4 162.1h20.7M59.2 162.1h19.6M78.8 162.1h19.7M98.6 162.1h39.3"/>
<path d="M137.9 162.1h54.1M157.6 163.6h14.7M157.6 162.8v-30.8M164.5 160.8h.9M164.5 162h.9M192.1 162.1h19.6M211.7 162.1h19.7M231.4 162.1h31.9M265.3 162.1h5.5M270.8 162.1h20.7"/>
</g>
<g fill="none" stroke="#000" stroke-width=".19" stroke-dasharray="2.1 2.1" stroke-linecap="butt">
<path d="M41.2 73.4h3.3M41.2 71.6h3.3M41.2 71.6a.91 .91 0 0 0-.9 .9 .91 .91 0 0 0 .9 .9M44.5 73.4a.91 .91 0 0 0 .9-.9 .91 .91 0 0 0-.9-.9M81.9 73.4h10.3M81.9 71.1h10.3M81.9 71.1a1.16 1.16 0 0 0-1.2 1.2 1.16 1.16 0 0 0 1.2 1.1M92.2 73.4a1.16 1.16 0 0 0 1.2-1.1 1.16 1.16 0 0 0-1.2-1.2M155.6 79.3h3.3M155.6 77.5h3.3M155.6 77.5a.91 .91 0 0 0-.9 .9 .91 .91 0 0 0 .9 .9M158.7 72.5h3.3"/>
<path d="M158.7 70.7h3.3M158.7 70.7a.91 .91 0 0 0-.9 .9 .91 .91 0 0 0 .9 .9M158.9 79.3a.91 .91 0 0 0 1-.9 .91 .91 0 0 0-1-.9M162 72.5a.91 .91 0 0 0 .9-.9 .91 .91 0 0 0-.9-.9M163.9 72.8l2-1.1M164 76l-2-3.5M165.9 71.7h3.4M165.9 69.8h3.4M165.9 69.8a.91 .91 0 0 0-.8 .9 .91 .91 0 0 0 .8 1M166.5 79.6h3.3M166.5 77.8h3.3M166.5 77.8a.91 .91 0 0 0-.9 .9 .91 .91 0 0 0 .9 .9"/>
<path d="M169.3 71.7a.91 .91 0 0 0 .9-1 .91 .91 0 0 0-.9-.9M169.5 76l-10.6 1.5M169.8 79.6a.91 .91 0 0 0 1-.9 .91 .91 0 0 0-1-.9M214.5 73.4h3.3M214.5 71.6h3.3M214.5 71.6a.91 .91 0 0 0-.9 .9 .91 .91 0 0 0 .9 .9M217.8 73.4a.91 .91 0 0 0 .9-.9 .91 .91 0 0 0-.9-.9M164 80.2l2.5-.6M164.9 130.4l2.2 2.9M167.1 135.1h3.3M167.1 133.3h3.3M167.1 133.3a.91 .91 0 0 0-.9 .9 .91 .91 0 0 0 .9 .9"/>
<path d="M170.4 135.1a.91 .91 0 0 0 .9-.9 .91 .91 0 0 0-.9-.9M211.7 132.7l4.6 4.6M216.3 139.1h3.3M216.3 137.3h3.3M216.3 137.3a.91 .91 0 0 0-1 .9 .91 .91 0 0 0 1 .9M219.6 139.1a.91 .91 0 0 0 .9-.9 .91 .91 0 0 0-.9-.9M174.2 156.7a.91 .91 0 0 0-.9-.9 .91 .91 0 0 0-.9 .9M172.4 160v-3.3M172.4 160a.91 .91 0 0 0 .9 .9 .91 .91 0 0 0 .9-.9M174.2 160v-3.3"/>
</g>
<path d="M98 293.3h38.2" fill="none" stroke="#00f" stroke-width=".3"/>
<g font-size="4.2">
<text x="374.2" y="265.9">RAFTER</text>
<text x="376.5" y="271.4">3-R8</text>
<text x="12.5" y="292.7">PDF created with pdfFactory Pro trial version www.pdffactory.com</text>
</g>
<text font-size="3.4" x="363.1" y="239.9">MADAR GROUP JORDAN</text>
<g font-size="2.5">
<text x="366.3" y="222.1">---------</text>
<text x="367.5" y="225.9">----------</text>
<text x="366.1" y="250.9">-------------------</text>
</g>
<g font-size="2.2">
<text x="82.2" y="73.1">3-R8</text>
<text x="157.1" y="85">TOP VIEW</text>
<text x="160.1" y="112.4">B</text>
<text x="102.2" y="160.5">3-R8</text>
<text x="347" y="156.2">3-R8</text>
<text x="160.1" y="170.1">B</text>
<text x="157.2" y="189.3">FRONT VIEW</text>
<text x="113.3" y="281.8">QTY:</text>
<text x="113.7" y="278.6">MARK:</text>
<text x="122.9" y="281.8">2</text>
<text x="125.6" y="278.6">3-R8</text>
<text x="113.2" y="285">DESC.:</text>
<text x="124.3" y="284.9">PL4*359</text>
</g>
<text font-size="2.1" x="368.3" y="230.1">---------</text>
<g font-size="1.9">
<text x="38.3" y="48.1">RD</text>
<text x="96.7" y="48.1">7030</text>
<text x="159.6" y="53.7" transform="rotate(-90 159.6 53.7)">7030</text>
<text x="162.6" y="48.1">100</text>
<text x="167.7" y="53.7" transform="rotate(-90 167.7 53.7)">7130</text>
<text x="227.3" y="48.1">7101</text>
<text x="290.2" y="54.8" transform="rotate(-90 290.2 54.8)">14231</text>
<text x="26.6" y="76.7" transform="rotate(-90 26.6 76.7)">52</text>
<text x="26.6" y="72.6" transform="rotate(-90 26.6 72.6)">48</text>
<text x="87.7" y="73.1">/ 523</text>
<text x="150.5" y="76.8" transform="rotate(-90 150.5 76.8)">5</text>
<text x="150.5" y="72.4" transform="rotate(-90 150.5 72.4)">129</text>
<text x="299.9" y="76.8" transform="rotate(-90 299.9 76.8)">50</text>
<text x="299.9" y="72.7" transform="rotate(-90 299.9 72.7)">50</text>
<text x="36.7" y="105.4">15</text>
<text x="97.9" y="105.4">7040</text>
<text x="163.9" y="105.4">80</text>
<text x="227.7" y="105.4">7111</text>
<text x="291" y="105.4">15</text>
<text x="56.4" y="113.3">2273</text>
<text x="143.1" y="113.3">5990</text>
<text x="249.4" y="113.3">5968</text>
<text x="154.2" y="124.8" transform="rotate(-90 154.2 124.8)">90</text>
<text x="356.6" y="125.7">102</text>
<text x="154.2" y="131.1" transform="rotate(-90 154.2 131.1)">64</text>
<text x="27.4" y="135.5" transform="rotate(-90 27.4 135.5)">42</text>
<text x="30.2" y="132.9" transform="rotate(-90 30.2 132.9)">8</text>
<text x="265.1" y="132.9" transform="rotate(-90 265.1 132.9)">8</text>
<text x="302.7" y="135.2" transform="rotate(-90 302.7 135.2)">50</text>
<text x="342.7" y="137.7" transform="rotate(-90 342.7 137.7)">70</text>
<text x="27.4" y="140.5" transform="rotate(-90 27.4 140.5)">80</text>
<text x="302.7" y="140.5" transform="rotate(-90 302.7 140.5)">80</text>
<text x="342.7" y="141.3" transform="rotate(-90 342.7 141.3)">80</text>
<text x="27.4" y="147.1" transform="rotate(-90 27.4 147.1)">80</text>
<text x="156.2" y="149.4" transform="rotate(-90 156.2 149.4)">366</text>
<text x="265.1" y="149" transform="rotate(-90 265.1 149)">359</text>
<text x="302.7" y="147.1" transform="rotate(-90 302.7 147.1)">80</text>
<text x="342.7" y="145.3" transform="rotate(-90 342.7 145.3)">80</text>
<text x="27.4" y="153.6" transform="rotate(-90 27.4 153.6)">80</text>
<text x="302.7" y="153.6" transform="rotate(-90 302.7 153.6)">80</text>
<text x="342.7" y="151.4" transform="rotate(-90 342.7 151.4)">145</text>
<text x="27.4" y="160.3" transform="rotate(-90 27.4 160.3)">85</text>
<text x="107.6" y="160.5">/ 523</text>
<text x="302.7" y="160.3" transform="rotate(-90 302.7 160.3)">85</text>
<text x="352.6" y="156.2">/ 523</text>
<text x="357" y="161.1">98</text>
<text x="265.1" y="163" transform="rotate(-90 265.1 163)">8</text>
<text x="76.1" y="172.3">5968</text>
<text x="182.5" y="172.3">5990</text>
<text x="269.1" y="172.3">2273</text>
<text x="162.2" y="185.4">14261</text>
<text x="8.8" y="290.2">06/12/2026* 15:35:31</text>
</g>
<g font-size="1.8">
<text x="351.9" y="234.1">PROJECT NAME:</text>
<text x="352.2" y="245.8">CONTRACTOR:</text>
<text x="352.2" y="258.1">DRAWING TITLE:</text>
</g>
<g font-size="1.7">
<text x="41.5" y="65.1">208 BS</text>
<text x="121.3" y="65.1">209 BS</text>
<text x="254.2" y="65.1">210 BS</text>
<text x="39" y="67.3">250</text>
<text x="154.2" y="67.3">255</text>
<text x="166.2" y="71.4">398</text>
<text x="293.4" y="67.3">250</text>
<text x="41.5" y="73.1">524</text>
<text x="159" y="72.2">501</text>
<text x="214.8" y="73.1">525</text>
<text x="155.9" y="79">491</text>
<text x="166.8" y="79.3">398</text>
<text x="163.7" y="116.9">491</text>
<text x="170.9" y="120">4-Ø14</text>
<text x="350.2" y="121.4">TOP VIEW</text>
<text x="42.2" y="131.7">208</text>
<text x="122.1" y="131.7">209</text>
<text x="255" y="131.7">210</text>
<text x="353.4" y="131.5">501</text>
<text x="364.5" y="126.3">491</text>
<text x="167.4" y="134.8">501</text>
<text x="350" y="136.8">255</text>
<text x="352.6" y="133.5">209</text>
<text x="216.6" y="138.8">525</text>
<text x="367.2" y="141.9" transform="rotate(-90 367.2 141.9)">398</text>
<text x="371.3" y="148" transform="rotate(-90 371.3 148)">FRONT VIEW</text>
<text x="350.8" y="150.7">398</text>
<text x="360" y="155.7">209</text>
<text x="42.2" y="161.7">208</text>
<text x="47.5" y="159.5">524</text>
<text x="122.1" y="161.7">209</text>
<text x="164.3" y="159.1" transform="rotate(-90 164.3 159.1)">398 BS</text>
<text x="173.9" y="159.7" transform="rotate(-90 173.9 159.7)">255</text>
<text x="255" y="161.7">210</text>
<text x="294.2" y="160">250</text>
<text x="36.9" y="162.2" transform="rotate(-90 36.9 162.2)">250</text>
<text x="354.7" y="164.5">B - B</text>
<text x="351.2" y="184.6">GENERALNOTES:</text>
<text x="351.2" y="190.8">2. ALLDIMENSIONS ARE IN MM(UON).</text>
<text x="351.2" y="188.1">1. ALLHOLES ARE 22mm DIA(UON).</text>
<text x="351.2" y="193.5">3. UNLESS OTHERWISE NOTEDALLFILLET WELDSIZE SHALLBE</text>
<text x="353.9" y="196.2">7mm FILLET CONTINUOUS(UON)</text>
<text x="351.2" y="198.9">4. RDDENOTES BASE LINE =00</text>
<text x="352.7" y="279.5">CHECKED BY</text>
<text x="367" y="279.6">A.A</text>
<text x="381.8" y="279.7">SCALE</text>
<text x="352.7" y="285.7">DATE</text>
<text x="367.7" y="285.9">A.A</text>
<text x="381.3" y="285.1">SHEET NO.</text>
</g>
<g font-size="1.4">
<text x="321.6" y="10.9">BILL OF MATERIALS</text>
<text x="342.3" y="10.7">ASSEMBLY POS.</text>
<text x="358.4" y="10.7">3-R8</text>
<text x="371.3" y="10.6">No. Required</text>
<text x="383.8" y="10.6">2</text>
<text x="392" y="10.6">POS. NO.</text>
<text x="399.8" y="10.7">523</text>
<text x="321.7" y="14">POS. NO.</text>
<text x="330" y="14">QTYN.</text>
<text x="339.3" y="13.8">Prof</text>
<text x="342.9" y="13.8">ile</text>
<text x="351.2" y="13.2">LENGTH</text>
<text x="352.6" y="15">(mm)</text>
<text x="361.7" y="13.2">M</text>
<text x="363.3" y="13.2">aterial</text>
<text x="374.3" y="13.2">UNIT</text>
<text x="400.8" y="14.4">NOTE</text>
<text x="321.9" y="18.8">523</text>
<text x="321.9" y="21.7">208</text>
<text x="331.6" y="18.9">1</text>
<text x="331.6" y="21.9">2</text>
<text x="351.2" y="18.8">5990.0</text>
<text x="351.2" y="21.8">5968.0</text>
<text x="360.2" y="18.8">S235JR</text>
<text x="360.2" y="21.8">S235JR</text>
<text x="371.4" y="18.9">67.52</text>
<text x="371.4" y="21.8">74.96</text>
<text x="384.2" y="18.8">67.52</text>
<text x="384.2" y="21.8">74.96</text>
<text x="391.8" y="18.9">67.52</text>
<text x="391.8" y="21.8">149.92</text>
<text x="321.9" y="24.8">209</text>
<text x="321.9" y="27.7">210</text>
<text x="331.6" y="24.8">2</text>
<text x="331.6" y="27.8">2</text>
<text x="351.2" y="24.8">5990.0</text>
<text x="351.2" y="27.8">2273.0</text>
<text x="360.2" y="24.8">S235JR</text>
<text x="360.2" y="27.8">S235JR</text>
<text x="371.4" y="24.8">75.23</text>
<text x="371.4" y="27.8">28.55</text>
<text x="384.2" y="24.8">75.23</text>
<text x="384.2" y="27.7">28.55</text>
<text x="391.8" y="24.8">150.47</text>
<text x="391.8" y="27.8">57.10</text>
<text x="321.9" y="30.7">250</text>
<text x="321.9" y="33.6">255</text>
<text x="331.6" y="30.8">2</text>
<text x="331.6" y="33.8">1</text>
<text x="351.2" y="30.7">377.0</text>
<text x="351.2" y="33.7">395.0</text>
<text x="360.2" y="30.7">S235JR</text>
<text x="360.2" y="33.7">S235JR</text>
<text x="371.4" y="30.8">8.88</text>
<text x="371.4" y="33.7">8.37</text>
<text x="384.2" y="30.7">8.88</text>
<text x="384.2" y="33.7">8.37</text>
<text x="391.8" y="30.8">17.76</text>
<text x="391.8" y="33.7">8.37</text>
<text x="321.9" y="36.6">398</text>
<text x="321.9" y="39.6">491</text>
<text x="331.6" y="36.7">2</text>
<text x="331.6" y="39.7">1</text>
<text x="351.2" y="36.7">357.0</text>
<text x="351.2" y="39.7">180.0</text>
<text x="360.2" y="36.6">S235JR</text>
<text x="360.2" y="39.7">S235JR</text>
<text x="371.4" y="36.7">2.73</text>
<text x="371.4" y="39.7">0.92</text>
<text x="384.2" y="36.6">2.73</text>
<text x="384.2" y="39.6">0.92</text>
<text x="391.8" y="36.7">5.46</text>
<text x="391.8" y="39.7">0.92</text>
<text x="321.9" y="42.6">501</text>
<text x="321.9" y="45.5">524</text>
<text x="331.6" y="42.7">1</text>
<text x="331.6" y="45.7">1</text>
<text x="351.2" y="42.6">100.0</text>
<text x="351.2" y="45.6">2273.0</text>
<text x="360.2" y="42.6">S235JR</text>
<text x="360.2" y="45.6">S235JR</text>
<text x="371.4" y="42.7">0.20</text>
<text x="371.4" y="45.6">25.62</text>
<text x="384.2" y="42.6">0.20</text>
<text x="384.2" y="45.6">25.62</text>
<text x="391.8" y="42.7">0.20</text>
<text x="391.8" y="45.6">25.62</text>
<text x="321.6" y="51.5">Total Weight</text>
<text x="321.9" y="48.5">525</text>
<text x="331.6" y="48.6">1</text>
<text x="351.2" y="48.6">5968.0</text>
<text x="360.2" y="48.5">S235JR</text>
<text x="371.4" y="48.6">67.27</text>
<text x="384.1" y="51.5">550.6</text>
<text x="384.2" y="48.5">67.27</text>
<text x="391.8" y="48.6">67.27</text>
<text x="345.9" y="59.4">EACH</text>
<text x="345.9" y="56.5">BOLT, NUT &amp;WASHERS MATERIAL LIST</text>
<text x="353.7" y="59.4">REMARK</text>
<text x="382.9" y="58.6">UNIT WEIGHT</text>
<text x="395.6" y="59.3">WEIGHT (KG)</text>
<text x="347.1" y="62.3">16</text>
<text x="347.2" y="65">16</text>
<text x="353.5" y="62.4">M20x60BOLTS</text>
<text x="353.7" y="65.1">M20</text>
<text x="360.7" y="65.1">NUTS</text>
<text x="375.2" y="62.5">GR8.8</text>
<text x="375.2" y="65.3">GR8.8</text>
<text x="383.1" y="62.4">204.2</text>
<text x="383.2" y="65.1">59.8</text>
<text x="385.4" y="60.1">KG/1000</text>
<text x="396.1" y="62.3">3.27</text>
<text x="396.1" y="65.1">0.96</text>
<text x="345.7" y="70.8">Total wight</text>
<text x="347.1" y="67.9">16</text>
<text x="351" y="70.8">e</text>
<text x="353.8" y="67.9">M20</text>
<text x="360.8" y="67.9">WASHERS</text>
<text x="375.2" y="68">GR8.8</text>
<text x="383.2" y="67.8">17.0</text>
<text x="396.1" y="67.9">0.27</text>
<text x="396.2" y="70.7">4.50</text>
<text x="402.6" y="70.6">(KG)</text>
</g>
<g font-size="1.3">
<text x="352" y="218.3">REV.</text>
<text x="357" y="218.2">DATE</text>
<text x="376.3" y="218.2">DESCRIPTION</text>
<text x="398.7" y="218.2">DRN</text>
<text x="403.4" y="218.2">CHK</text>
<text x="408.2" y="218.3">DSN</text>
<text x="8.6" y="288" transform="rotate(-90 8.6 288)">Tekla structures</text>
</g>
<g font-size="1.2">
<text x="372.9" y="15.2">wight kg/</text>
<text x="374" y="15.2">e</text>
<text x="379.4" y="15.2">m</text>
<text x="385.7" y="15.9">QTY.</text>
<text x="387.4" y="13.2">wight (kg)</text>
<text x="388.4" y="13.2">e</text>
<text x="392.7" y="15.9">TOTAL</text>
<text x="335.5" y="18.8">PL4*359</text>
<text x="335.5" y="21.8">PL8*200</text>
<text x="335.5" y="24.8">PL8*200</text>
<text x="335.5" y="27.8">PL8*200</text>
<text x="335.5" y="30.7">PL15*200</text>
<text x="335.5" y="33.7">PL15*180</text>
<text x="335.5" y="36.7">PL10*98</text>
<text x="335.5" y="39.7">PL5*130</text>
<text x="335.5" y="42.6">PL5*100</text>
<text x="335.5" y="45.6">PL4*359</text>
<text x="335.5" y="48.6">PL4*359</text>
<text x="395.9" y="51.3">(kg)</text>
</g>
</svg>
